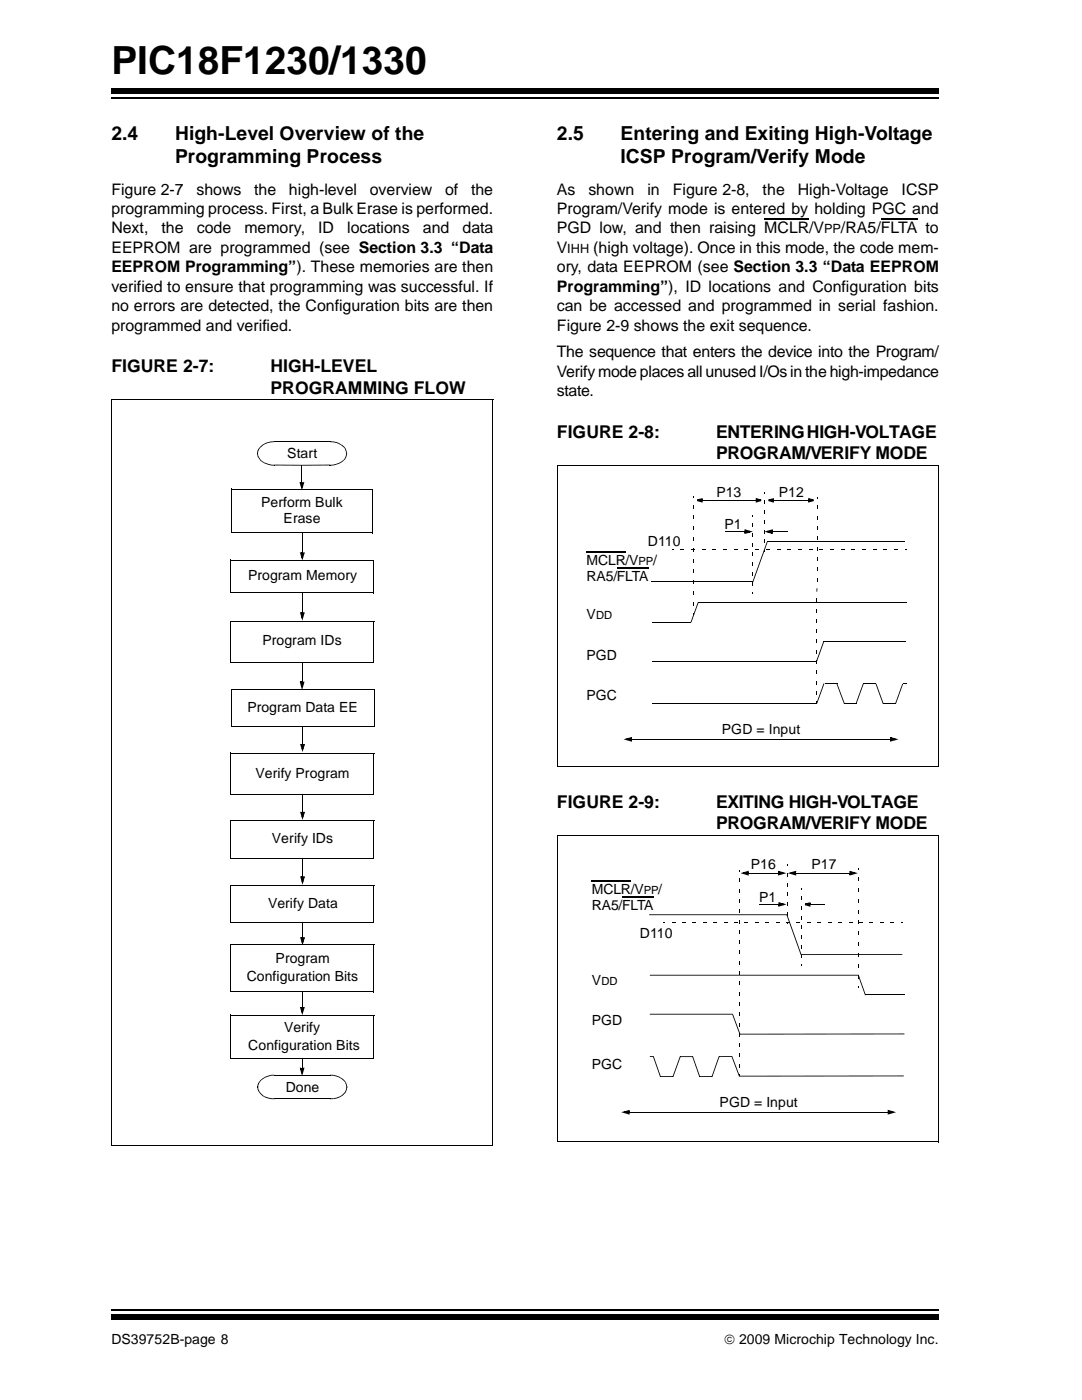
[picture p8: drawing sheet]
<svg xmlns="http://www.w3.org/2000/svg" width="216mm" height="279mm" viewBox="0 0 216 279" stroke-linecap="round" stroke-linejoin="round" font-family="sans-serif">
<path d="M22.2 19.6h165.1" fill="none" stroke="#000" stroke-width=".34"/>
<path d="M22.2 17.7h165.1v1.1h-165.1z" fill="#000"/>
<path d="M22.2 260.4h165.1v5.9h-165.1z" fill="#fff"/>
<path d="M22.2 261.4h165.1" fill="none" stroke="#000" stroke-width=".34"/>
<g fill="#000">
<path d="M51.3 90.5l.2 .1zM51.9 89.2l1-.8 .5-.2 .1 .2-1.5 .9-.5 .8v.4h-.2v-.5zM51.3 90.4l.2 .1zM51.3 90.5h.2v.4h-.2zM51.3 90.9h.2l.2 .4-.1 .1zM53.4 88.2l.7-.1v.2l-.6 .1zM54.1 88.1h.6v.1l-.6 .1zM54.7 92.7v.2zM54.7 88.1l.1 .1zM54.7 92.8l.1 .1zM51.6 91.4l.1-.1 .3 .5 .9 .6 1.8 .4v.1a3.7 3.7 0 0 1-3.1-1.5zM65.7 88.1l.1 .1z"/>
<path d="M65.7 92.8l.1 .1zM65.8 88.1a3.7 3.7 0 0 1 3.2 1.5h-.2l-.2-.3-.9-.7-1.9-.4zM65.8 92.7l.1 .2zM65.8 92.8l.7-.1v.2h-.7zM66.5 92.7l.6-.1 .1 .1-.7 .2zM68.8 89.6h.2l.2 .5h-.2zM69 90.1h.2l.1 .4-.2 .1zM69.1 90.6l.2-.1zM69.1 90.4l.2 .1zM69.1 90.5h.2a2.49 2.49 0 0 1-2.1 2.2l-.1-.1 .5-.2 1-.6 .3-.5zM22.2 262.4h165.1v1.1h-165.1z"/>
</g>
<path d="M152.5 43.6h9M175.8 43.6h7.2M65.8 92.8h-11.1" fill="none" stroke="#000" stroke-width=".21"/>
<path d="M54.7 88.2h11.2" fill="none" stroke="#000" stroke-width=".2"/>
<path d="M46 111.8h28.5v6.5h-28.5z" fill="#fff"/>
<path d="M45.9 118.3h28.6M46 111.8h28.6M46 111.7v6.6M74.5 111.8v6.6" fill="none" stroke="#000" stroke-width=".2"/>
<path d="M46.1 124.1h28.5v8.1h-28.5z" fill="#fff"/>
<path d="M60.3 118.4v3.9M46 132.2h28.6M46.1 124v8.2M46.1 124.1h28.6M74.6 124.1v8.2" fill="none" stroke="#000" stroke-width=".2"/>
<path d="M60.2 118.3l.2 .1zM60.1 122.2h.2v.3h-.2zM59.9 122.2l.3 .1 .3 .9-.3 .1 .2-1 .3 .1-.4 .1v-.3h.5l-.5 1.7z" fill="#000"/>
<path d="M60.1 122.4h.5l-.3 .8z" fill="#000"/>
<path d="M46.1 137.5h28.6v7.5h-28.6z" fill="#fff"/>
<path d="M46.1 137.5h28.7M46.1 137.4v7.6M74.7 137.5v7.6M46.1 145h28.6" fill="none" stroke="#000" stroke-width=".2"/>
<path d="M46.1 150.3h28.5v8.2h-28.5z" fill="#fff"/>
<path d="M46 158.5h28.6M46.1 150.2v8.3M46.1 150.3h28.6M74.6 150.3v8.3" fill="none" stroke="#000" stroke-width=".2"/>
<path d="M46.1 163.8h28.5v7.5h-28.5z" fill="#fff"/>
<path d="M46 171.3h28.6M46.1 163.7v7.6M46.1 163.8h28.6M74.6 163.8v7.6" fill="none" stroke="#000" stroke-width=".2"/>
<path d="M46.1 176.8h28.5v7.3h-28.5z" fill="#fff"/>
<path d="M46.1 176.7v7.4M46.1 176.8h28.6M74.6 176.8v7.4M46 184.1h28.6" fill="none" stroke="#000" stroke-width=".2"/>
<path d="M46.1 188.6h28.5v9.3h-28.5z" fill="#fff"/>
<path d="M46 197.9h28.6M46.1 188.5v9.4M46.1 188.6h28.6M74.6 188.6v9.4" fill="none" stroke="#000" stroke-width=".2"/>
<path d="M46.1 202.6h28.5v8.6h-28.5z" fill="#fff"/>
<path d="M46 211.2h28.6M46.1 202.5v8.7M46.1 202.6h28.6M54.7 214.6h11.3M54.7 219.3h11.3M74.6 202.6v8.7" fill="none" stroke="#000" stroke-width=".2"/>
<g fill="#000">
<path d="M51.3 217l.2 .1zM51.9 215.6l1-.7 .6-.2v.2l-.6 .2-.9 .6-.4 .8-.1 .5h-.2l.1-.5zM51.3 216.8l.2 .1zM51.3 216.9h.2l.1 .5h-.2zM51.4 217.4h.2l.2 .4-.2 .1zM53.5 214.7l.6-.2v.2l-.6 .2zM54.1 214.5h.6v.1l-.6 .1zM54.7 214.5l.1 .1zM54.7 219.2l.1 .2zM51.6 217.9l.2-.1 1.1 1.1 1.8 .3v.2a3.4 3.4 0 0 1-3.1-1.5zM65.8 214.5l.1 .1zM65.8 219.2l.1 .2z"/>
<path d="M65.9 214.5a3.9 3.9 0 0 1 3.1 1.5l-.1 .1-.3-.4-.9-.6-1.2-.4-.6-.1zM65.9 219.2h.6v.1l-.6 .1zM66.5 219.2l.7-.2v.2l-.7 .1zM68.9 216.1l.1-.1 .2 .5h-.2zM69 216.5h.2l.1 .5h-.2zM69.1 217l.2 .1zM69.1 216.8l.2 .1zM69.1 216.9h.2a2.62 2.62 0 0 1-2.1 2.3v-.2l1-.4 .7-.8z"/>
</g>
<path d="M46.2 97.6h28.2v8.8h-28.2z" fill="#fff"/>
<g fill="none" stroke="#000" stroke-width=".2">
<path d="M22.3 79.8h76.1M22.3 79.7v148.8M98.3 79.8v148.8M46.2 97.6v8.8M46.2 97.6h28.3M60.2 92.8v3.5M74.4 97.6v8.8M111.2 92.8v60.1M111.2 92.9h76.1M140.2 99.8h10.6M154.4 99.8h6.8M187.2 92.9v60.1"/>
<path d="M46.1 106.4h28.3M60.3 106.4v3.9M130 116.1h20.2M144.7 106.1h3.8M153.1 108.1h27.4M154.2 106.1h2.9M60.3 132.1v4M130.1 132h32.8M130.1 124.1h7.8M139.3 120.2h41.6M164.3 128h16.5M164.5 136.5h2.6"/>
<path d="M172.2 136.5h2.6M60.4 144.9v3.6M60.4 158.4v3.7M111.1 152.9h76.1M126.1 147.5h51.5M130.1 140.3h32.8M168.4 140.4h2.5M176.2 140.4h2.5M60.4 171.3v3.7M111.2 166.7v61.2M111.2 166.8h76.1M149.4 174.3h5.8"/>
<path d="M158.9 174.3h10.6M187.2 166.8v61.2M60.3 197.9v3.2M60.4 184v3.1M129.5 182.6h27.6M129.7 194.6h41.7M151.5 180.5h3.8M161.7 180.5h2.9M172.7 198.6h7.8M129.7 202.4h16.6M22.2 228.5h76.1M111.1 227.9h76.1"/>
<path d="M125.6 222h51.5"/>
</g>
<g fill="#000">
<path d="M60 96.2h.2v.4h-.2zM59.7 96.2l.5 .2 .2 .8-.3 .1 .2-.9h.4l-.5 .2v-.4h.5l-.5 1.6zM138.3 98.9h.2v.4h-.2zM139.9 99.6h.3v.2h-.3zM139.1 99.7l1.1-.3-.1 .4-.9 .2v-.3l.9 .2-.1 .4-.1-.5h.3v.5l-1.1-.3zM150.8 99.4l1.1 .3v.3l-1.1 .3 .1-.4 .9-.2v.3l-.9-.2 .1-.3 .1 .3h-.3zM152.4 98.1h.2v.4h-.2zM154.1 99.6h.3v.2h-.3zM153.3 99.7l1.1-.3-.1 .4-.9 .2v-.3l.9 .2-.1 .4-.1-.5h.3v.5l-1.1-.3zM161.2 99.4l1.1 .3v.3l-1.1 .3 .2-.4 .9-.2v.3l-.9-.2 .1-.3 .1 .3h-.4zM162.9 99.2h.2v.4h-.2zM60.1 110.3h.2v.3h-.2z"/>
<path d="M59.8 110.3l.4 .1 .3 .8-.3 .1 .2-.9 .3 .1-.4 .1v-.3h.5l-.5 1.6zM134 109.7h.4v.1h-.4zM135.8 109.7h.7v.1h-.7zM138 109.7h.6v.1h-.6zM138.3 118h.2v.7h-.2zM138.3 115.8h.2v.8h-.2zM138.3 113.7h.2v.7h-.2zM138.3 111.5h.2v.7h-.2zM138.3 109.4h.2v.7h-.2zM138.3 107.2h.2v.7h-.2zM138.3 105h.2v.8h-.2zM138.3 102.9h.2v.7h-.2z"/>
<path d="M138.3 100.7h.2v.7h-.2zM140.1 109.7h.7v.1h-.7zM142.2 109.7h.7v.1h-.7zM144.4 109.7h.7v.1h-.7zM146.5 109.7h.7v.1h-.7zM148.5 105.6l1.7 .5-1.7 .5 .2-.4 .9-.3v.4l-.9-.3 .1-.3 .1 .4h-.4zM148.5 106.1h.4v.3h-.4zM148.6 109.7h.7v.1h-.7zM150.2 118.1h.1v.4h-.1zM150.2 116.2h.1v.6h-.1zM150.2 114.2h.1v.7h-.1zM150.2 112.3h.1v.6h-.1z"/>
<path d="M150.2 110.3h.1v.7h-.1zM150.2 108.4h.1v.7h-.1zM150.2 106.4h.1v.7h-.1zM150.2 104.5h.1v.7h-.1zM150.2 102.9h.1v.3h-.1zM150.7 109.7h.8v.1h-.8zM150.8 99.8h.3v.3h-.3zM152.4 109.7h.2v.4h-.2zM152.4 107.7h.2v.7h-.2zM152.4 105.8h.2v.6h-.2zM152.4 103.8h.2v.6h-.2zM152.4 101.8h.2v.7h-.2z"/>
<path d="M152.4 99.8h.2v.7h-.2zM152.9 109.7h.7v.1h-.7zM153 108.2h.2l-2.9 8h-.2zM153.9 105.8h.3v.3h-.3zM152.5 106.1l1.7-.5-.1 .4-.9 .3-.1-.4 1 .3-.1 .3-.1-.4h.3v.5zM155 109.7h.7v.1h-.7zM157.1 109.6h.8v.2h-.8zM159.3 109.6h.7v.2h-.7zM161.2 99.8h.4v.3h-.4zM161.4 109.6h.7v.2h-.7zM162.9 115.3h.2v.7h-.2zM162.9 113.3h.2v.7h-.2z"/>
<path d="M162.9 111.2h.2v.7h-.2zM162.9 109.1h.2v.8h-.2zM162.9 107.1h.2v.7h-.2zM162.9 105h.2v.8h-.2zM162.9 103h.2v.7h-.2zM162.9 100.9h.2v.7h-.2zM163.5 109.6h.8v.2h-.8zM165.6 109.6h.8v.2h-.8zM167.8 109.6h.7v.2h-.7zM169.9 109.6h.7v.2h-.7zM172 109.6h.8v.2h-.8zM174.2 109.6h.7v.2h-.7z"/>
<path d="M176.3 109.6h.7v.2h-.7zM178.5 109.6h.7v.2h-.7zM180.6 109.6h.3v.2h-.3zM60 136h.3v.4h-.3zM59.8 136l.4 .2 .3 .8-.4 .1 .3-.9h.3l-.4 .2v-.4h.4l-.4 1.7zM138.3 122.3h.2v.4h-.2zM138.3 120.2h.2v.7h-.2zM139.2 120.2h.2l-1.4 4h-.2zM162.9 137.9h.1v.7h-.1zM162.9 135.9h.2v.7h-.2zM162.9 133.8h.2v.7h-.2zM162.9 131.8h.2v.6h-.2z"/>
<path d="M162.9 129.7h.2v.7h-.2zM162.9 127.6h.2v.7h-.2zM162.9 125.6h.2v.7h-.2zM162.9 123.5h.2v.7h-.2zM162.9 121.5h.2v.7h-.2zM162.9 119.4h.2v.7h-.2zM164.3 128h.2l-1.5 4h-.1zM164.3 136.4h.2l-1.4 4-.2-.1zM166.9 136.5h.2l1.5 3.9-.2 .1zM172.2 136.5h.1l-1.4 4-.2-.1zM174.7 136.5h.2l1.4 3.9-.2 .1zM180.2 136.4h.7v.1h-.7z"/>
<path d="M180 136.5h.2l-1.4 4-.2-.1zM60.1 148.5h.3v.3h-.3zM59.9 148.5l.4 .1 .2 .9h-.3l.3-.9 .3 .1-.4 .1v-.3h.5l-.5 1.6zM125.8 147.3h.3v.2h-.3zM124.4 147.5l1.7-.4-.1 .4-.9 .2-.1-.3 1 .2-.1 .4-.1-.5h.3v.5zM162.9 140h.1v.3h-.1zM177.6 147.1l1.7 .4-1.7 .5 .1-.4 .9-.2 .1 .3-1-.2 .1-.4 .1 .4h-.3zM177.6 147.5h.3v.3h-.3zM60.1 162h.3v.4h-.3zM60.1 174.9h.3v.3h-.3zM59.9 162l.4 .2 .2 .8-.3 .1 .3-.9h.3l-.4 .2v-.4h.5l-.5 1.6zM59.9 174.9l.4 .1 .2 .9-.3 .1 .3-1 .3 .1-.4 .1v-.3h.4l-.4 1.7z"/>
<path d="M147.4 177.4h.2v.7h-.2zM147.4 175.4h.2v.6h-.2zM147.4 173.6h.2v.4h-.2zM149.1 174h.3v.3h-.3zM147.8 174.3l1.6-.5-.1 .4-.9 .2-.1-.3 1 .2-.1 .4-.1-.4h.3v.5zM155.2 173.8l1.7 .5-1.7 .4 .2-.4 .9-.2v.3l-.9-.2v-.4l.2 .5h-.4zM155.2 174.3h.4v.2h-.4zM157 178.2h.1v.6h-.1zM157 176.2h.1v.6h-.1zM157 174.2h.1v.7h-.1zM157 172.5h.1v.4h-.1zM158.5 174h.4v.3h-.4z"/>
<path d="M157.2 174.3l1.7-.5-.2 .4-.8 .2-.1-.3 .9 .2v.4l-.2-.4h.4v.4zM159.8 178.9h.1v.7h-.1zM159.8 177.3h.1v.3h-.1zM169.5 173.8l1.7 .5-1.7 .4 .1-.4 .9-.2 .1 .3-1-.2 .1-.4 .1 .5h-.3zM169.5 174.3h.3v.2h-.3zM171.2 177.3h.2v.7h-.2zM171.2 175.1h.2v.7h-.2zM171.2 173.3h.2v.4h-.2zM60.1 187h.3v.4h-.3zM59.9 187l.4 .2 .2 .8-.3 .1 .3-.9 .3 .1-.4 .1v-.4h.5l-.5 1.7zM132.3 184h.4v.2h-.4zM134.1 184h.6v.2h-.6z"/>
<path d="M136.1 184h.7v.2h-.7zM138.2 184h.7v.2h-.7zM140.3 184h.7v.2h-.7zM142.4 184h.6v.2h-.6zM144.4 184h.7v.2h-.7zM146.5 184h.7v.2h-.7zM147.4 181.5h.2v.7h-.2zM147.4 179.5h.2v.6h-.2zM147.5 198h.2v.6h-.2zM147.5 195.9h.2v.7h-.2zM147.5 193.9h.2v.6h-.2zM147.5 191.8h.2v.7h-.2z"/>
<path d="M147.5 189.8h.2v.6h-.2zM147.5 187.7h.2v.7h-.2zM147.5 185.6h.2v.7h-.2zM147.5 183.6h.2v.6h-.2zM148.6 184h.7v.2h-.7zM150.7 184h.6v.2h-.6zM152.7 184h.7v.2h-.7zM154.8 184h.7v.2h-.7zM155.3 180.1l1.6 .4-1.6 .5 .1-.4 .9-.3 .1 .4-1-.3 .1-.3 .2 .4h-.4zM155.3 180.5h.4v.2h-.4zM156.9 184h.7v.2h-.7zM157 184.1h.1v.4h-.1z"/>
<path d="M157 182.1h.1v.7h-.1zM157 180.1h.1v.7h-.1zM156.9 182.6h.2l2.8 7.9v.1zM159 184h.7v.2h-.7zM159.8 192.5h.1v.3h-.1zM159.8 190.6h.1v.6h-.1zM159.8 188.6h.1v.7h-.1zM159.8 186.7h.1v.6h-.1zM159.8 184.8h.1v.6h-.1zM159.8 182.8h.1v.6h-.1zM159.8 180.9h.1v.6h-.1zM161 184h.8v.2h-.8z"/>
<path d="M161.4 180.3h.3v.2h-.3zM160.6 180.3l1.1-.2-.1 .3-.9 .3v-.4l.9 .3-.1 .3-.1-.4h.3v.4l-1.1-.2zM163.1 184h.7v.2h-.7zM165.2 184h.7v.2h-.7zM167.3 184h.7v.2h-.7zM169.4 184h.7v.2h-.7zM171.2 196.7h.2v.4h-.2zM171.2 194.5h.2v.8h-.2zM171.2 192.4h.2v.7h-.2zM171.2 190.2h.2v.7h-.2zM171.2 188.1h.2v.7h-.2zM171.2 185.9h.2v.7h-.2z"/>
<path d="M171.2 183.7h.2v.8h-.2zM171.2 181.6h.2v.7h-.2zM171.2 179.4h.2v.7h-.2zM171.2 194.7l.2-.1 1.4 4h-.1zM171.4 184h.7v.2h-.7zM173.5 184h.7v.2h-.7zM175.6 184h.7v.2h-.7zM177.7 184h.6v.2h-.6zM179.7 184h.4v.2h-.4zM60 213.1h.3v.3h-.3zM60.1 201h.2v.3h-.2zM60.2 211.2h.2v2h-.2z"/>
<path d="M59.8 213.1l.4 .1 .3 .9-.4 .1 .3-1 .3 .1-.4 .1v-.3h.4l-.4 1.7zM59.8 201l.4 .1 .3 .8-.3 .1 .2-.9 .3 .1-.4 .1v-.3h.5l-.5 1.6zM129.7 210.7l.7 .1 1.5 4.1h-.1v-.1h2.5l.1 .1h-.2l1.5-4.1h2.6l1.4 4.1h-.1v-.1h2.5l.1 .1h-.2l1.5-4.1h2.6l-2.6 .2v-.2l.1 .1-1.4 4h-2.7l-1.4-4h.2l-2.6 .1v-.2l.1 .1-1.4 4h-2.7l-1.4-4h.2h-.8zM146 210.9l.1-.1 1.5 4-.1 .1zM146.1 202.5l.2-.1 1.4 4v.1zM147.5 202.1h.2v.6h-.2zM147.5 200h.2v.7h-.2zM147.5 214.4h.2v.3h-.2zM147.5 212.4h.2v.6h-.2zM147.5 210.3h.2v.7h-.2zM147.5 208.2h.2v.7h-.2zM147.5 206.2h.2v.7h-.2z"/>
<path d="M147.5 204.1h.2v.7h-.2zM125.3 221.7h.3v.3h-.3zM124 222l1.6-.5-.1 .4-.9 .2-.1-.3 1 .3-.1 .3-.1-.4h.3v.4zM177.1 221.5l1.7 .5-1.7 .4 .1-.3 .9-.3 .1 .3-1-.2 .1-.4 .2 .5h-.4zM177.1 222h.4v.2h-.4z"/>
</g>
<g fill="#000">
<path d="M60 96.4h.5l-.3 .9zM139.1 99.8l.9-.2v.5zM151 99.6l.8 .2-.8 .3zM153.4 99.8l.9-.2v.5zM161.4 99.6l.9 .2-.9 .3zM60.1 110.4h.5l-.3 .9zM148.7 105.8l.9 .3-.9 .3zM153.2 106.1l.9-.3v.6zM162.9 117.4h.2v.7h-.2zM60 136.2h.5l-.2 .9zM60.1 148.6h.5l-.2 .9zM125.1 147.5l.8-.2v.5z"/>
<path d="M177.8 147.3l.8 .2-.8 .3zM60.1 162.2h.5l-.2 .8zM60.1 175.1h.5l-.2 .9zM148.4 174.3l.8-.3v.5zM155.4 174l.9 .3-.9 .2zM157.8 174.3l.9-.3v.5zM169.7 174l.9 .3-.9 .2zM60.1 187.2h.5l-.2 .9zM155.5 180.3l.8 .2-.8 .2zM160.7 180.5l.8-.2v.4zM60 213.2h.5l-.2 .9zM60.1 201.1h.5l-.3 .9z"/>
<path d="M124.6 222l.9-.3v.5zM177.3 221.7l.9 .3-.9 .2z"/>
</g>
<path d="M117.1 110.1h7.7M123.1 113.4h6.3M118.1 175.8h7.8M124.2 179h6.2M159.9 190.5h20.1M147.5 214.7h32.8M147.7 206.4h32.8" fill="none" stroke="#000" stroke-width=".21"/>
<text font-size="7.7" x="22.2" y="14.7">PIC18F1230/1330</text>
<g font-size="3.9">
<text x="22.2" y="28">2.4</text>
<text x="34.9" y="28">High-Level Overview of the</text>
<text x="111.1" y="28">2.5</text>
<text x="123.8" y="28">Entering and Exiting High-Voltage</text>
<text x="34.9" y="32.6">Programming Process</text>
<text x="123.8" y="32.6">ICSP Program/Verify Mode</text>
</g>
<g font-size="3.5">
<text x="22.2" y="74.3">FIGURE 2-7:</text>
<text x="54" y="74.3">HIGH-LEVEL</text>
<text x="54" y="78.5">PROGRAMMING FLOW</text>
<text x="111.1" y="87.4">FIGURE 2-8:</text>
<text x="142.9" y="87.4">ENTERING HIGH-VOLTAGE</text>
<text x="142.9" y="91.6">PROGRAM/VERIFY MODE</text>
<text x="111.1" y="161.3">FIGURE 2-9:</text>
<text x="142.9" y="161.3">EXITING HIGH-VOLTAGE</text>
<text x="142.9" y="165.5">PROGRAM/VERIFY MODE</text>
</g>
<g font-size="3.2">
<text x="22.2" y="38.8">Figure 2-7</text>
<text x="39.2" y="38.8">shows</text>
<text x="50.7" y="38.8">the</text>
<text x="57.7" y="38.8">high-level</text>
<text x="73.8" y="38.8">overview</text>
<text x="88.8" y="38.8">of</text>
<text x="94" y="38.8">the</text>
<text x="111.1" y="38.8">As</text>
<text x="117.4" y="38.8">shown</text>
<text x="129.2" y="38.8">in</text>
<text x="134.3" y="38.8">Figure 2-8,</text>
<text x="152.2" y="38.8">the</text>
<text x="159.2" y="38.8">High-Voltage</text>
<text x="179.9" y="38.8">ICSP</text>
<text x="22.2" y="42.7">programming process. First, a Bulk Erase is performed.</text>
<text x="22.2" y="46.6">Next,</text>
<text x="32.2" y="46.6">the</text>
<text x="39.3" y="46.6">code</text>
<text x="48.8" y="46.6">memory,</text>
<text x="63.5" y="46.6">ID</text>
<text x="69.3" y="46.6">locations</text>
<text x="84.4" y="46.6">and</text>
<text x="92.3" y="46.6">data</text>
<text x="111.1" y="42.7">Program/Verify mode is entered by holding PGC and</text>
<text x="111.1" y="46.6">PGD low, and then raising MCLR/V</text>
<text x="167.8" y="46.6">/RA5/FLTA to</text>
<text x="22.2" y="50.5">EEPROM are programmed (see Section 3.3 “Data</text>
<text x="111.1" y="50.5">V</text>
<text x="118.4" y="50.5">(high voltage). Once in this mode, the code mem-</text>
<text x="22.2" y="54.3">EEPROM Programming”). These memories are then</text>
<text x="22.2" y="58.2">verified to ensure that programming was successful. If</text>
<text x="111.1" y="54.3">ory, data EEPROM (see Section 3.3 “Data EEPROM</text>
<text x="111.1" y="58.2">Programming”), ID locations and Configuration bits</text>
<text x="22.2" y="62.1">no errors are detected, the Configuration bits are then</text>
<text x="22.2" y="66">programmed and verified.</text>
<text x="111.1" y="62.1">can be accessed and programmed in serial fashion.</text>
<text x="111.1" y="66">Figure 2-9 shows the exit sequence.</text>
<text x="111.1" y="71.3">The sequence that enters the device into the Program/</text>
<text x="111.1" y="75.2">Verify mode places all unused I/Os in the high-impedance</text>
<text x="111.1" y="79.1">state.</text>
</g>
<g font-size="2.8">
<text x="57.3" y="91.5">Start</text>
<text x="52.1" y="101.1">Perform Bulk</text>
<text x="143" y="99.1">P13</text>
<text x="155.4" y="99.1">P12</text>
<text x="56.6" y="104.4">Erase</text>
<text x="144.6" y="105.5">P1</text>
<text x="117.1" y="112.8">MCLR/V</text>
<text x="129.3" y="109">D110</text>
<text x="130.3" y="112.8">/</text>
<text x="49.5" y="115.8">Program Memory</text>
<text x="117.1" y="116">RA5/FLTA</text>
<text x="117.1" y="123.6">V</text>
<text x="52.4" y="128.7">Program IDs</text>
<text x="117.1" y="131.7">PGD</text>
<text x="49.4" y="142">Program Data EE</text>
<text x="117.1" y="139.7">PGC</text>
<text x="144.1" y="146.5">PGD = Input</text>
<text x="51" y="155.2">Verify Program</text>
<text x="54.3" y="168.2">Verify IDs</text>
<text x="149.8" y="173.5">P16</text>
<text x="161.9" y="173.5">P17</text>
<text x="118.1" y="178.4">MCLR/V</text>
<text x="131.4" y="178.4">/</text>
<text x="151.5" y="180">P1</text>
<text x="53.5" y="181.2">Verify Data</text>
<text x="118.1" y="181.7">RA5/FLTA</text>
<text x="127.7" y="187.2">D110</text>
<text x="49.2" y="195.8">Configuration Bits</text>
<text x="55" y="192.2">Program</text>
<text x="118.1" y="196.5">V</text>
<text x="49.5" y="209.5">Configuration Bits</text>
<text x="56.7" y="206">Verify</text>
<text x="118.1" y="204.7">PGD</text>
<text x="118.1" y="213.3">PGC</text>
<text x="57" y="217.9">Done</text>
<text x="143.6" y="220.9">PGD = Input</text>
<text x="22.2" y="268.2">DS39752B-page 8</text>
<text x="144.5" y="268.2">© 2009 Microchip Technology Inc.</text>
</g>
<g font-size="2.5">
<text x="164.5" y="46.6">PP</text>
<text x="113.2" y="50.5">IHH</text>
</g>
<g font-size="2.2">
<text x="127.4" y="112.8">PP</text>
<text x="119" y="123.6">DD</text>
<text x="128.4" y="178.4">PP</text>
<text x="120" y="196.5">DD</text>
</g>
</svg>
